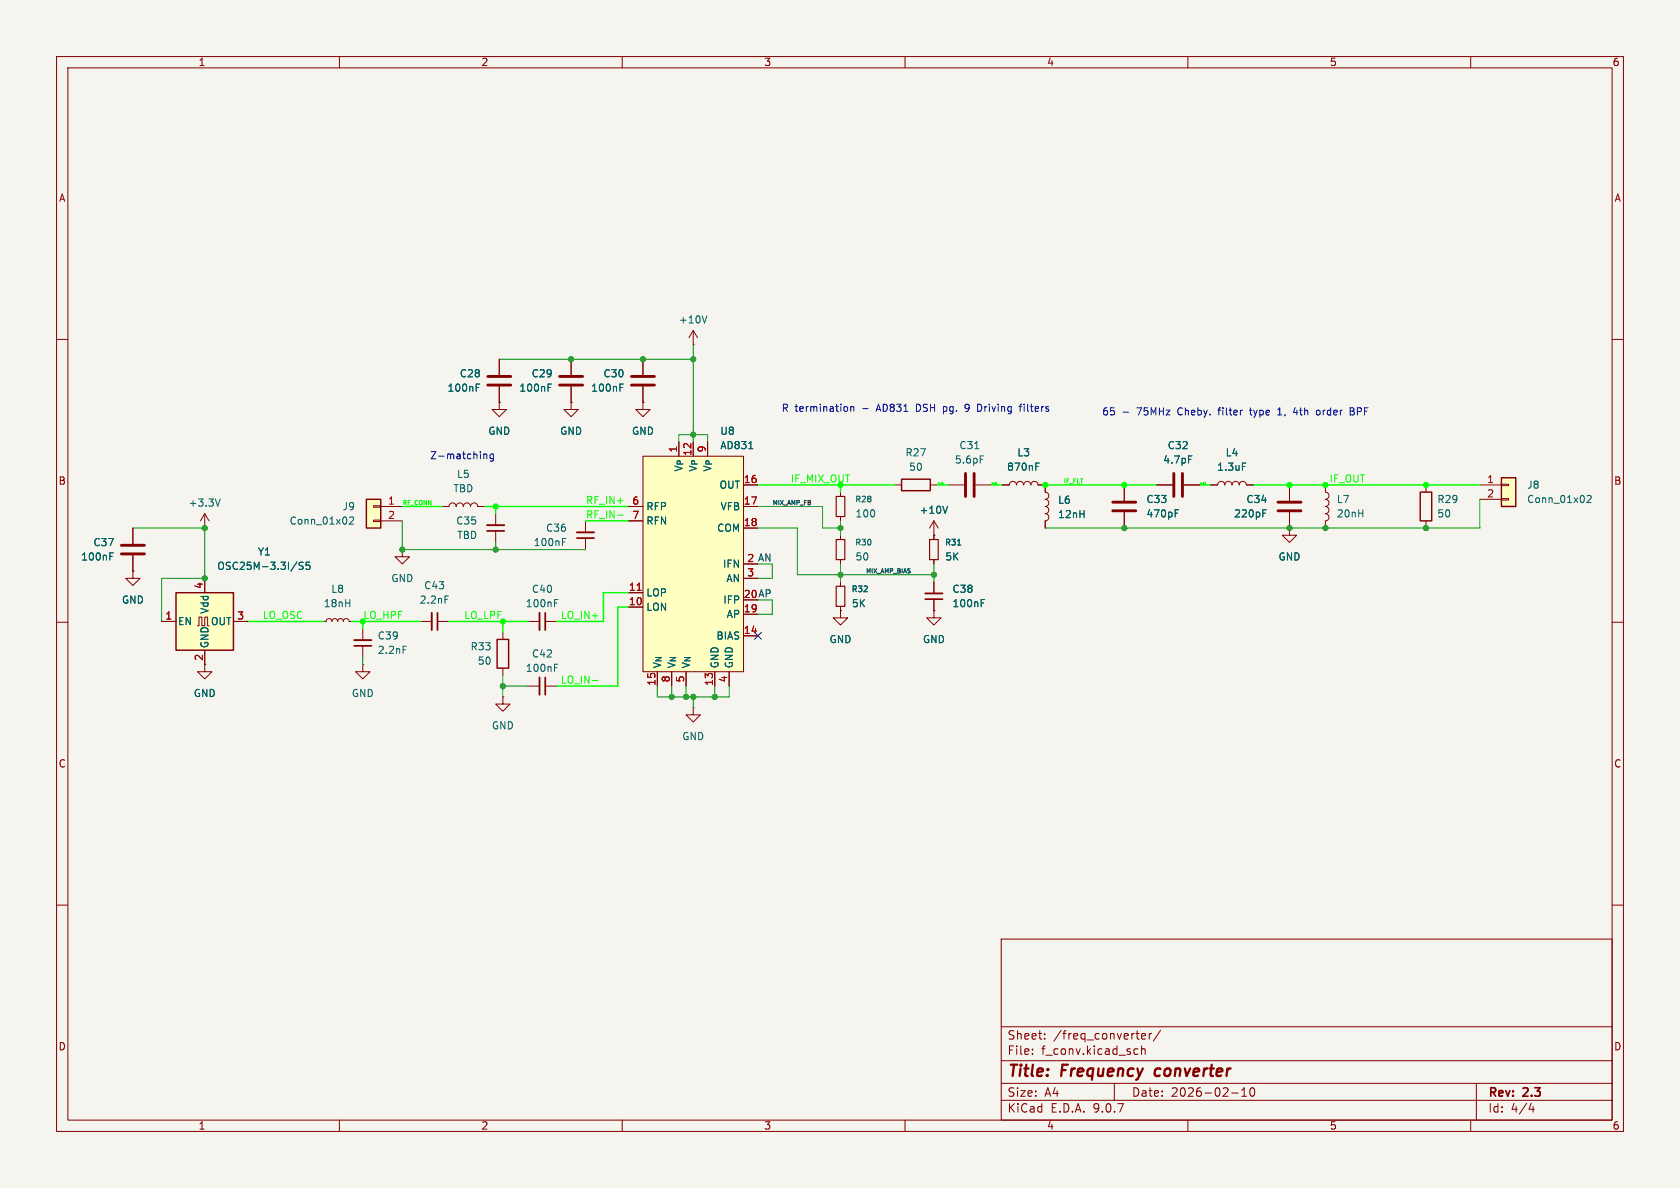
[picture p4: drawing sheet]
<svg xmlns="http://www.w3.org/2000/svg" width="297mm" height="210mm" viewBox="0 0 297 210" stroke-linecap="round" stroke-linejoin="round" font-family="sans-serif">
<path d="M0 0h297v210h-297z" fill="#f5f4ef" stroke="#f5f4ef" stroke-width=".18"/>
<g fill="none" stroke="#840000" stroke-width=".18">
<path d="M10 10h277v190h-277zM12 12h273v186h-273zM60 10v2M110 10v2M160 10v2M210 10v2M260 10v2M10 60h2M113.7 63.5v2.8M113.7 68.3v2.8M285 60h2M71.1 97.2v1.2h1.3l-1.3 1.3-1.3-1.3h1.3"/>
<path d="M71.1 97.2h.1M158.1 85.7h1.3M164.5 85.7h1.2M177.2 85.7h1.2a.64 .64 0 0 1 .7-.6 .64 .64 0 0 1 .6 .6 .64 .64 0 0 1 .6-.6 .64 .64 0 0 1 .7 .6 .64 .64 0 0 1 .6-.6 .64 .64 0 0 1 .6 .6 .64 .64 0 0 1 .7-.6 .64 .64 0 0 1 .6 .6h1.3M234.3 85.7v1.3a.64 .64 0 0 1 .6 .6 .64 .64 0 0 1-.6 .7 .64 .64 0 0 1 .6 .6 .64 .64 0 0 1-.6 .6 .64 .64 0 0 1 .6 .7 .64 .64 0 0 1-.6 .6 .64 .64 0 0 1 .6 .6 .64 .64 0 0 1-.6 .7v1.2M10 110h2M285 110h2M88.9 123.2v1.3h1.3l-1.3 1.2-1.3-1.2h1.3M88.9 123.2h.1M122.6 125.1v1.3h1.2l-1.2 1.2-1.3-1.2h1.3M122.6 125.1h.1M10 160h2"/>
<path d="M177 166h108v32h-108zM285 160h2M60 198v2M110 198v2M160 198v2M177 194.5h108M177 191.5h108M177 187.5h108M177 181.5h108M182.5 186.3v.1M182.5 185.5v.1M184.7 183.6v.1"/>
<path d="M184.7 182.8v.1M197 191.5v3M200.6 186.3h.6M200.6 185.5h.6M201.8 183.2l.7-.1v-.3l-.5-.1-.2 .2 .1 .7h.6M201.8 185.5l.2-.1 .4 .1 .1 .9M201.8 184.9v1.5M203.2 182.7v1M203.6 182.7l-.3 .1-.1 .2M205.2 182.1l-1.3 2M210 198v2M217.7 193.2h1.2"/>
<path d="M219.5 193.8h.9M219.5 192.7l.5-.4v1.5M221.1 192.4l.2-.1a.81 .81 0 0 1 .6 .6 .81 .81 0 0 1-.3 .8l-.1 .1a.81 .81 0 0 1-.4-1.4zM260 198v2M261 191.5v6.5M270.7 195l-.4 1.1h.9M271 195.6v1"/>
</g>
<path d="M204.3 189.1l-.2 .7 .3 .4" fill="none" stroke="#840000" stroke-width=".4"/>
<path d="M111.6 68.1h4.1M111.6 66.5h4.1" fill="none" stroke="#840000" stroke-width=".51"/>
<path d="M109.6 68.5h.4M109.6 67.9h.6M183.1 82.5h.4M183.1 81.9h.6" fill="none" stroke="#006464" stroke-width=".18"/>
<path d="M159.4 84.7h5.1v2h-5.1z" fill="none" stroke="#840000" stroke-width=".25"/>
<path d="M64.8 88.3h2.5v5h-2.5z" fill="#ffffc2"/>
<path d="M64.8 88.3h2.5v5h-2.5zM251.1 87h2v5.1h-2zM87.9 113h2v5.1h-2z" fill="none" stroke="#840000" stroke-width=".25"/>
<path d="M66 89.4h1.3v.3h-1.3zM66 91.9h1.3v.3h-1.3zM67.3 89.5h3.8M67.3 92.1h3.8M252.1 85.7v1.3M252.1 92.1v1.2M88.9 111.8v1.2M88.9 118.1v1.3" fill="none" stroke="#840000" stroke-width=".18"/>
<path d="M61.8 91.5l.5-.1 .2 .3-.8 1h.8" fill="none" stroke="#006464" stroke-width=".18"/>
<path d="M265.4 84.5h2.6v5h-2.6z" fill="#ffffc2"/>
<path d="M265.4 84.5h2.6v5h-2.6z" fill="none" stroke="#840000" stroke-width=".25"/>
<path d="M87.6 90.8v2M87.6 93.9v2M261.6 85.7h3.8M261.6 88.3h3.8M265.4 85.6h1.3v.3h-1.3zM265.4 88.1h1.3v.3h-1.3zM57.1 109.9h.6l.1-.4 .4-.2 .3 .2 .2 .4 .1-.4 .4-.2 .3 .2 .2 .4 .1-.4 .4-.2 .4 .2 .1 .4 .2-.4 .3-.2 .4 .2 .1 .4h.5" fill="none" stroke="#840000" stroke-width=".18"/>
<path d="M280.6 87.7l.5-.1 .2 .3-.8 .9h.8" fill="none" stroke="#006464" stroke-width=".18"/>
<path d="M86.1 93.9h3.1" fill="none" stroke="#840000" stroke-width=".3"/>
<path d="M86.1 92.8h3.1" fill="none" stroke="#840000" stroke-width=".33"/>
<path d="M31.1 104.8h10.2v10.1h-10.2z" fill="#ffffc2"/>
<path d="M31.1 104.8h10.2v10.1h-10.2z" fill="none" stroke="#840000" stroke-width=".25"/>
<g fill="none" stroke="#840000" stroke-width=".18">
<path d="M122.6 58.4l-.8 1.3M122.6 58.4l.7 1.3M122.6 58.4v2.6M113.7 71.1v1.3h1.2l-1.2 1.3-1.3-1.3h1.3M113.7 71.1h.1M122.6 61h.1M23.5 93.3v2.8M23.5 98.2v2.8M198.8 85.7v2.8M198.8 90.6v2.7M204.5 85.7h2.8M209.3 85.7h2.8"/>
<path d="M214 85.7h1.3a.64 .64 0 0 1 .6-.6 .64 .64 0 0 1 .6 .6 .64 .64 0 0 1 .7-.6 .64 .64 0 0 1 .6 .6 .64 .64 0 0 1 .6-.6 .64 .64 0 0 1 .7 .6 .64 .64 0 0 1 .6-.6 .64 .64 0 0 1 .6 .6h1.3M228 93.3v1.3h-1.3l1.3 1.3 1.2-1.3h-1.2M228 93.3h.1M228 85.7v2.8M228 90.6v2.7M23.5 101v1.2h1.3l-1.3 1.3-1.3-1.3h1.3M23.5 101h.1M28.6 109.9h2.5M34.9 110.6h.3v-1.5h.5v1.5h.5v-1.5h.5v1.5h.3M36.2 114.9v3.8h1.3l-1.3 1.3-1.3-1.3h1.3M36.2 102.2v2.6M41.3 109.9h2.5"/>
<path d="M64.1 117.5v1.2h1.3l-1.3 1.3-1.2-1.3h1.2M64.1 117.5h.1M64.1 111.1v2.1M64.1 114.2v2M74.3 109.9h2M77.3 109.9h2.1M93.3 109.9h2.1M96.4 109.9h2M93.3 121.3h2.1M96.4 121.3h2"/>
</g>
<g fill="none" stroke="#006464" stroke-width=".18">
<path d="M125 55.8l-.4 1.3M19.4 98.3h.4M19.4 97.7h.6M52.5 99.3l-1.1 1.7M53.6 99.4h-.5l-.2 .1v.4l.6 .2 .1 .3-.2 .3-.5-.1M54.7 99.4h-.6v.6l.2-.1h.4l.1 .2-.1 .4-.1 .2-.5-.2M207.8 90.7h.4M207.8 90.1h.6M210.1 80.6h.6M219.6 81.9h.7M223.3 90.7h.4M223.3 90.1h.6"/>
<path d="M71.3 114.2h.6M78.7 105.4h.6M98 118h.5M98 117.4h.6M98 106.6h.5M98 106h.6"/>
</g>
<path d="M62.6 114.2h3.1M77.3 108.3v3.1M96.4 108.3v3.1M96.4 119.8v3" fill="none" stroke="#840000" stroke-width=".3"/>
<path d="M62.6 113.2h3.1M76.3 108.3v3.1M95.4 108.3v3.1M95.4 119.8v3" fill="none" stroke="#840000" stroke-width=".33"/>
<path d="M21.5 97.9h4M21.5 96.4h4M196.7 90.3h4.1M196.7 88.8h4.1M207.5 83.7v4.1M209 83.7v4.1M225.9 90.3h4.1M225.9 88.8h4.1" fill="none" stroke="#840000" stroke-width=".51"/>
<path d="M113.7 80.6h17.7v38.1h-17.7z" fill="#ffffc2"/>
<g fill="none" stroke="#840000" stroke-width=".18">
<path d="M88.3 71.1v1.3h1.2l-1.2 1.3-1.3-1.3h1.3M88.3 71.1h.1M88.3 63.5v2.8M88.3 68.3v2.8M101 71.1v1.3h1.2l-1.2 1.3-1.3-1.3h1.3M101 71.1h.1M101 63.5v2.8M101 68.3v2.8M113.7 71.1h.1M113.7 63.5v2.8M113.7 68.3v2.8M120 78.1v2.5"/>
<path d="M122.6 78.1v2.5M125.1 78.1v2.5M23.5 93.3v2.8M23.5 98.2v2.8M36.2 93.3h.1M36.2 90.8l-.8 1.3M36.2 90.8l.8 1.3M36.2 90.8v2.5M78.1 89.5h1.3a.64 .64 0 0 1 .6-.6 .64 .64 0 0 1 .6 .6 .64 .64 0 0 1 .7-.6 .64 .64 0 0 1 .6 .6 .64 .64 0 0 1 .6-.6 .64 .64 0 0 1 .7 .6 .64 .64 0 0 1 .6-.6 .64 .64 0 0 1 .7 .6h1.2M103.5 92.1v2M103.5 95.1v2.1M111.1 89.5h2.6"/>
<path d="M111.1 92.1h2.6M113.7 80.6h17.7v38.1h-17.7zM131.4 89.5h2.6M131.4 85.7h2.6M131.4 93.3h2.6M148.6 87v.8M148.6 91.3v.8M148.6 94.6v.8M148.6 98.9v.8M165.1 94.6h.1M165.1 92.1v3.3M165.1 98.9v.8"/>
<path d="M165.1 92.1l-.8 1.2M165.1 92.1l.8 1.2M167.6 85.7h2.8M172.5 85.7h2.8M177.2 85.7h1.2M183.5 85.7h1.3v1.3a.64 .64 0 0 1 .6 .6 .64 .64 0 0 1-.6 .7 .64 .64 0 0 1 .6 .6 .64 .64 0 0 1-.6 .6 .64 .64 0 0 1 .6 .7 .64 .64 0 0 1-.6 .6 .64 .64 0 0 1 .6 .6 .64 .64 0 0 1-.6 .7v1.2M198.8 85.7v2.8M198.8 90.6v2.7M204.5 85.7h2.8M209.3 85.7h2.8M214 85.7h1.3M220.3 85.7h1.3"/>
<path d="M228 93.3h.1M228 85.7v2.8M228 90.6v2.7M23.5 101h.1M28.6 109.9h2.5M36.2 102.2v2.6M36.2 114.9v2.6M41.3 109.9h2.5M111.1 104.8h2.6M111.1 107.3h2.6M116.2 118.7v2.6M118.7 118.7v2.6"/>
<path d="M121.3 118.7v2.6M126.4 118.7v2.6M128.9 118.7v2.6M131.4 102.2h2.6M131.4 108.6h2.6M131.4 112.4h2.6M148.6 108v1.2h1.3l-1.3 1.3-1.3-1.3h1.3M148.6 108h.1M148.6 102.9v.7M148.6 107.2v.8M165.1 108v1.2h1.3l-1.3 1.3-1.3-1.3h1.3M165.1 108h.1"/>
<path d="M165.1 102.9v2M165.1 105.9v2.1"/>
</g>
<path d="M112.6 104.4h.8" fill="none" stroke="#a90000" stroke-width=".18"/>
<g fill="none" stroke="#006464" stroke-width=".18">
<path d="M84.2 68.5h.4M84.2 67.9h.6M96.9 68.5h.4M96.9 67.9h.6M109.6 68.5h.4M109.6 67.9h.6M132.4 79.3h.7M172.3 79.3h.8M19.4 98.3h.4M19.4 97.7h.6M38.9 88.2l-.4 1.3M52.5 99.3l-1.1 1.7"/>
<path d="M53.6 99.4h-.5l-.2 .1v.4l.6 .2 .1 .3-.2 .3-.5-.1M54.7 99.4h-.6v.6l.2-.1h.4l.1 .2-.1 .4-.1 .2-.5-.2M99.4 95.8h.5M99.4 95.2h.6M167.5 89.5l-.4 1.2M169.3 96.3h.6M173.3 80.6h.6M183.1 81.9h.6M183.1 82.5h.4M207.8 90.7h.4M207.8 90.1h.6M210.1 80.6h.6"/>
<path d="M219.6 81.9h.7M223.3 90.7h.4M223.3 90.1h.6M173.5 106.6h.4M173.5 106h.6"/>
</g>
<path d="M102 95.1h3M163.6 105.9h3" fill="none" stroke="#840000" stroke-width=".3"/>
<path d="M102 94.1h3M163.6 104.9h3" fill="none" stroke="#840000" stroke-width=".33"/>
<path d="M86.2 68.1h4.1M86.2 66.5h4.1M98.9 68.1h4.1M98.9 66.5h4.1M170.7 83.7v4.1M172.2 83.7v4.1" fill="none" stroke="#840000" stroke-width=".51"/>
<path d="M147.8 87.8h1.6v3.5h-1.6zM147.8 95.4h1.6v3.5h-1.6zM164.3 95.4h1.6v3.5h-1.6zM147.8 103.6h1.6v3.6h-1.6z" fill="none" stroke="#840000" stroke-width=".2"/>
<path d="M109.2 91.1h.9M166.6 85.6h.2M176.2 85.6h.1M104.7 120.3h1" fill="none" stroke="#0f0" stroke-width=".18"/>
<g fill="none" stroke="#009600" stroke-width=".18">
<path d="M88.3 63.5h34.3M120 78.1v-1.3h5.1v1.3M122.6 61v17.1M23.5 93.3h12.7v8.9h-7.6v7.7M71.1 92.1v5.1h32.4M87.6 95.9v1.3M134 89.5h11.4v3.8h3.2M134 93.3h7v8.3h24.1M136.5 99.7v2.5h-2.5M148.6 92.1v2.5M148.6 99.7v3.2M165.1 99.7v3.2"/>
<path d="M261.6 88.3v5h-76.8M64.1 116.2v1.3M88.9 119.4v3.8M136.5 106v2.6h-2.5M88.9 121.3h4.4M116.2 121.3v1.9h12.7v-1.9M118.7 121.3v1.9M121.3 121.3v1.9M122.6 123.2v1.9M126.4 121.3v1.9"/>
</g>
<g fill="none" stroke="#0f0" stroke-width=".25">
<path d="M71.1 89.5h7M85.7 89.5h25.4M87.6 89.5v1.3M103.5 92.1h7.6M134 85.7h24.1M148.6 85.7v1.3M165.7 85.7h1.9M175.3 85.7h1.9M184.8 85.7h19.7M212.1 85.7h1.9M221.6 85.7h40M43.8 109.9h13.3"/>
<path d="M62.2 109.9h12.1M64.1 109.9v1.2M79.4 109.9h13.9M88.9 109.9v1.9M111.1 107.3h-1.9v14h-10.8M111.1 104.8h-4.4v5.1h-8.3"/>
</g>
<path d="M133.4 111.8l1.2 1.2M134.6 111.8l-1.2 1.2" fill="none" stroke="#000084" stroke-width=".18"/>
<g fill="none" stroke="#0000c2" stroke-width=".18">
<path d="M149.7 71.9l.2 .2-.2 .6M150.4 72l.2-.1h.3v.8M150.4 71.9v.8M166.8 71.9v1.2M166.8 72.7h.1M166.9 71.9h-.1M170.7 72.7h.3M171.1 71.4l-.4 .1-.1 .2 .1 .4 .4 .1M172.8 71.4l.6 .2M173.4 72.5l-.6 .2M180.2 71.9h.4M180.6 71.4l-.3 .2v1.1"/>
<path d="M198.5 72.9h1M220.9 72.5h.4M221 72.1l.1 1.2M225.9 73.4h.7M225.9 72.4l.3-.3v1.3M229 72l-.3 .9h.7M232.8 72.6l.2-.1 .3 .1 .1 .5-.1 .2-.3 .1-.2-.2zM238.7 72.1l.6 .1 .1 .2-.3 .3M238.7 72.7h.4M239.1 72.7l.3 .2v.3l-.7 .2M85.5 80.3v.8M85.5 80.4l.2-.1h.3l.1 .8"/>
<path d="M87.2 80.3h-.3l-.3 .2 .1 .5h.5M87.2 80.3v1l-.2 .2h-.3"/>
</g>
<g fill="#009600" stroke="#009600" stroke-width=".18">
<circle cx="87.6" cy="97.2" r=".46"/>
<circle cx="88.9" cy="121.3" r=".46"/>
<circle cx="234.3" cy="93.3" r=".46"/>
<circle cx="228" cy="93.3" r=".46"/>
<circle cx="252.1" cy="93.3" r=".46"/>
<circle cx="122.6" cy="123.2" r=".46"/>
<circle cx="121.3" cy="123.2" r=".46"/>
<circle cx="126.4" cy="123.2" r=".46"/>
<circle cx="118.7" cy="123.2" r=".46"/>
<circle cx="148.6" cy="101.6" r=".46"/>
<circle cx="148.6" cy="93.3" r=".46"/>
<circle cx="113.7" cy="63.5" r=".46"/>
<circle cx="122.6" cy="76.8" r=".46"/>
<circle cx="122.6" cy="63.5" r=".46"/>
<circle cx="101" cy="63.5" r=".46"/>
<circle cx="165.1" cy="101.6" r=".46"/>
<circle cx="198.8" cy="93.3" r=".46"/>
<circle cx="71.1" cy="97.2" r=".46"/>
<circle cx="36.2" cy="102.2" r=".46"/>
<circle cx="36.2" cy="93.3" r=".46"/>
</g>
<g fill="#0f0" stroke="#0f0" stroke-width=".18">
<circle cx="87.6" cy="89.5" r=".46"/>
<circle cx="88.9" cy="109.9" r=".46"/>
<circle cx="252.1" cy="85.7" r=".46"/>
<circle cx="234.3" cy="85.7" r=".46"/>
<circle cx="228" cy="85.7" r=".46"/>
<circle cx="198.8" cy="85.7" r=".46"/>
<circle cx="184.8" cy="85.7" r=".46"/>
</g>
<g font-size="2.8" fill="#840000">
<text x="178" y="190.9">Title:</text>
<text x="187.7" y="190.9">Frequency</text>
<text x="205" y="190.9">converter</text>
</g>
<g font-size="2.1" fill="#840000">
<text x="178" y="184">Sheet:</text>
<text x="186.2" y="184">/freq_converter/</text>
<text x="178" y="186.7">File:</text>
<text x="184.1" y="186.7">f_conv.kicad_sch</text>
<text x="178" y="196.9">KiCad</text>
<text x="178" y="194.1">Size:</text>
<text x="184.7" y="194.1">A4</text>
<text x="185.7" y="196.9">E.D.A.</text>
<text x="193.3" y="196.9">9.0.7</text>
<text x="200" y="194.1">Date:</text>
<text x="207" y="194.1">2026-02-10</text>
<text x="263" y="194.3">Rev:</text>
<text x="263" y="196.9">Id:</text>
<text x="267.1" y="196.9">4/4</text>
<text x="269.4" y="194.3">2.3</text>
</g>
<g font-size="1.8" fill="#840000">
<text x="35" y="11.9">1</text>
<text x="85" y="11.9">2</text>
<text x="135" y="11.9">3</text>
<text x="185" y="11.9">4</text>
<text x="235" y="11.9">5</text>
<text x="285" y="11.9">6</text>
<text x="10.3" y="35.9">A</text>
<text x="285.3" y="35.9">A</text>
<text x="10.3" y="85.9">B</text>
<text x="285.3" y="85.9">B</text>
<text x="132" y="99.4">2 AN</text>
<text x="131.4" y="105.8">20 AP</text>
<text x="35.9" y="116.9" transform="rotate(-90 35.9 116.9)">2</text>
<text x="10.3" y="135.9">C</text>
<text x="285.3" y="135.9">C</text>
<text x="10.3" y="185.9">D</text>
<text x="285.3" y="185.9">D</text>
<text x="35" y="199.9">1</text>
<text x="85" y="199.9">2</text>
<text x="135" y="199.9">3</text>
<text x="185" y="199.9">4</text>
<text x="235" y="199.9">5</text>
<text x="285" y="199.9">6</text>
</g>
<g font-size="1.8" fill="#006464">
<text x="119.9" y="57.4">+10V</text>
<text x="79" y="69.4">100nF</text>
<text x="81.2" y="66.9">C28</text>
<text x="91.7" y="69.4">100nF</text>
<text x="93.9" y="66.9">C29</text>
<text x="104.4" y="69.4">100nF</text>
<text x="106.6" y="66.9">C30</text>
<text x="86.2" y="77.1">GND</text>
<text x="98.9" y="77.1">GND</text>
<text x="111.6" y="77.1">GND</text>
<text x="127.2" y="77.1">U8</text>
<text x="120.9" y="83.5" transform="rotate(-90 120.9 83.5)">V_{P}</text>
<text x="123.4" y="83.5" transform="rotate(-90 123.4 83.5)">V_{P}</text>
<text x="126" y="83.5" transform="rotate(-90 126 83.5)">V_{P}</text>
<text x="127.2" y="79.6">AD831</text>
<text x="160" y="80.9">R27</text>
<text x="160.6" y="83.4">50</text>
<text x="168.7" y="82.1">5.6pF</text>
<text x="169.5" y="79.6">C31</text>
<text x="177.9" y="83.4">870nF</text>
<text x="179.8" y="80.9">L3</text>
<text x="205.5" y="82.1">4.7pF</text>
<text x="206.3" y="79.6">C32</text>
<text x="215.1" y="83.4">1.3uF</text>
<text x="216.6" y="80.9">L4</text>
<text x="33.3" y="89.8">+3.3V</text>
<text x="80.1" y="87.2">TBD</text>
<text x="80.7" y="84.7">L5</text>
<text x="127.1" y="86.6">OUT</text>
<text x="187" y="89.3">L6</text>
<text x="202.6" y="89.1">C33</text>
<text x="220.3" y="89.1">C34</text>
<text x="236.2" y="89.1">L7</text>
<text x="254" y="89.1">R29</text>
<text x="269.9" y="86.6">J8</text>
<text x="269.9" y="89.1">Conn_01x02</text>
<text x="51.1" y="92.9">Conn_01x02</text>
<text x="60.5" y="90.4">J9</text>
<text x="80.6" y="92.9">C35</text>
<text x="80.7" y="95.5">TBD</text>
<text x="96.4" y="94.2">C36</text>
<text x="114.2" y="90.4">RFP</text>
<text x="114.2" y="92.9">RFN</text>
<text x="126.7" y="94.2">COM</text>
<text x="127.3" y="90.4">VFB</text>
<text x="151.1" y="91.7">100</text>
<text x="162.5" y="91">+10V</text>
<text x="187" y="91.8">12nH</text>
<text x="202.6" y="91.7">470pF</text>
<text x="218.1" y="91.7">220pF</text>
<text x="236.2" y="91.7">20nH</text>
<text x="254" y="91.7">50</text>
<text x="14.2" y="99.3">100nF</text>
<text x="16.4" y="96.7">C37</text>
<text x="38.3" y="100.9">OSC25M-3.3I/S5</text>
<text x="45.5" y="98.4">Y1</text>
<text x="94.3" y="96.7">100nF</text>
<text x="127.7" y="100.6">IFN</text>
<text x="151.1" y="99.3">50</text>
<text x="167" y="99.3">5K</text>
<text x="225.9" y="99.3">GND</text>
<text x="21.5" y="106.9">GND</text>
<text x="57.1" y="107.5">18nH</text>
<text x="58.5" y="105">L8</text>
<text x="69.1" y="103.1">GND</text>
<text x="74.1" y="106.9">2.2nF</text>
<text x="74.9" y="104.4">C43</text>
<text x="92.9" y="107.5">100nF</text>
<text x="93.9" y="105">C40</text>
<text x="114.2" y="105.6">LOP</text>
<text x="127.8" y="106.9">IFP</text>
<text x="128.3" y="103.1">AN</text>
<text x="150.5" y="107.5">5K</text>
<text x="168.3" y="107.5">100nF</text>
<text x="168.3" y="105">C38</text>
<text x="31.4" y="110.7">EN</text>
<text x="37.1" y="108.6" transform="rotate(-90 37.1 108.6)">Vdd</text>
<text x="37.2" y="110.7">OUT</text>
<text x="66.7" y="113.3">C39</text>
<text x="114.2" y="108.2">LON</text>
<text x="126.6" y="113.3">BIAS</text>
<text x="128.4" y="109.4">AP</text>
<text x="146.6" y="113.9">GND</text>
<text x="163.1" y="113.9">GND</text>
<text x="37.1" y="114.7" transform="rotate(-90 37.1 114.7)">GND</text>
<text x="66.7" y="115.8">2.2nF</text>
<text x="83.1" y="115.2">R33</text>
<text x="84.4" y="117.7">50</text>
<text x="92.9" y="119">100nF</text>
<text x="93.9" y="116.4">C42</text>
<text x="117.1" y="118.2" transform="rotate(-90 117.1 118.2)">V_{N}</text>
<text x="119.6" y="118.2" transform="rotate(-90 119.6 118.2)">V_{N}</text>
<text x="122.1" y="118.2" transform="rotate(-90 122.1 118.2)">V_{N}</text>
<text x="127.2" y="118.2" transform="rotate(-90 127.2 118.2)">GND</text>
<text x="129.8" y="118.2" transform="rotate(-90 129.8 118.2)">GND</text>
<text x="34.2" y="123.4">GND</text>
<text x="62.1" y="123.4">GND</text>
<text x="86.9" y="129.1">GND</text>
<text x="120.5" y="131">GND</text>
</g>
<g font-size="1.8" fill="#0000c2">
<text x="138.1" y="73">R termination</text>
<text x="152.5" y="73">-</text>
<text x="155.3" y="73">AD831</text>
<text x="162.4" y="73">DSH</text>
<text x="167.4" y="73">pg.</text>
<text x="171.5" y="73">9</text>
<text x="173.9" y="73">Driving</text>
<text x="181.6" y="73">filters</text>
<text x="194.8" y="73.6">65</text>
<text x="201.1" y="73.6">75MHz</text>
<text x="208.5" y="73.6">Cheby.</text>
<text x="215.9" y="73.6">filter</text>
<text x="221.7" y="73.6">type</text>
<text x="226.8" y="73.6">1,</text>
<text x="229.7" y="73.6">4th</text>
<text x="234" y="73.6">order</text>
<text x="240.1" y="73.6">BPF</text>
<text x="75.9" y="81.4">Z-matching</text>
</g>
<g font-size="1.8" fill="#a90000">
<text x="119.8" y="80.1" transform="rotate(-90 119.8 80.1)">1</text>
<text x="122.3" y="80.7" transform="rotate(-90 122.3 80.7)">12</text>
<text x="124.8" y="80.1" transform="rotate(-90 124.8 80.1)">9</text>
<text x="68.5" y="89.3">1</text>
<text x="111.7" y="89.3">6</text>
<text x="131.4" y="85.5">16</text>
<text x="131.4" y="89.3">17</text>
<text x="262.8" y="85.5">1</text>
<text x="262.8" y="88">2</text>
<text x="68.5" y="91.8">2</text>
<text x="111.7" y="91.8">7</text>
<text x="131.4" y="93.1">18</text>
<text x="132" y="102">3</text>
<text x="132" y="99.4">2</text>
<text x="35.9" y="104.2" transform="rotate(-90 35.9 104.2)">4</text>
<text x="111.1" y="104.5">11</text>
<text x="111.1" y="107.1">10</text>
<text x="131.4" y="105.8">20</text>
<text x="29.1" y="109.6">1</text>
<text x="41.8" y="109.6">3</text>
<text x="131.4" y="108.3">19</text>
<text x="131.4" y="112.1">14</text>
<text x="116" y="121.3" transform="rotate(-90 116 121.3)">15</text>
<text x="118.5" y="120.7" transform="rotate(-90 118.5 120.7)">8</text>
<text x="121" y="120.7" transform="rotate(-90 121 120.7)">5</text>
<text x="126.1" y="121.3" transform="rotate(-90 126.1 121.3)">13</text>
<text x="128.7" y="120.7" transform="rotate(-90 128.7 120.7)">4</text>
</g>
<g font-size="1.8" fill="#0f0">
<text x="103.5" y="89.2">RF_IN+</text>
<text x="139.7" y="85.4">IF_MIX_OUT</text>
<text x="234.9" y="85.4">IF_OUT</text>
<text x="103.5" y="91.7">RF_IN-</text>
<text x="46.4" y="109.5">LO_OSC</text>
<text x="64.1" y="109.5">LO_HPF</text>
<text x="82" y="109.5">LO_LPF</text>
<text x="99.1" y="109.5">LO_IN+</text>
<text x="99.1" y="120.9">LO_IN-</text>
</g>
<g font-size="1.4" fill="#006464">
<text x="151.1" y="89">R28</text>
<text x="151.1" y="96.6">R30</text>
<text x="167" y="96.6">R31</text>
<text x="150.5" y="104.9">R32</text>
</g>
<g font-size="1.1" fill="#0f0">
<text x="71.1" y="89.3">RF_CONN</text>
<text x="188" y="85.5">IF_FLT</text>
</g>
<g font-size="1.1" fill="#0f0f0f">
<text x="136.5" y="89.3">MIX_AMP_FB</text>
<text x="153" y="101.4">MIX_AMP_BIAS</text>
</g>
<g font-size=".4" fill="#0f0">
<text x="165.7" y="85.7">IF_R1</text>
<text x="175.3" y="85.7">IF_C1</text>
<text x="212.1" y="85.7">IF_C3</text>
</g>
</svg>
